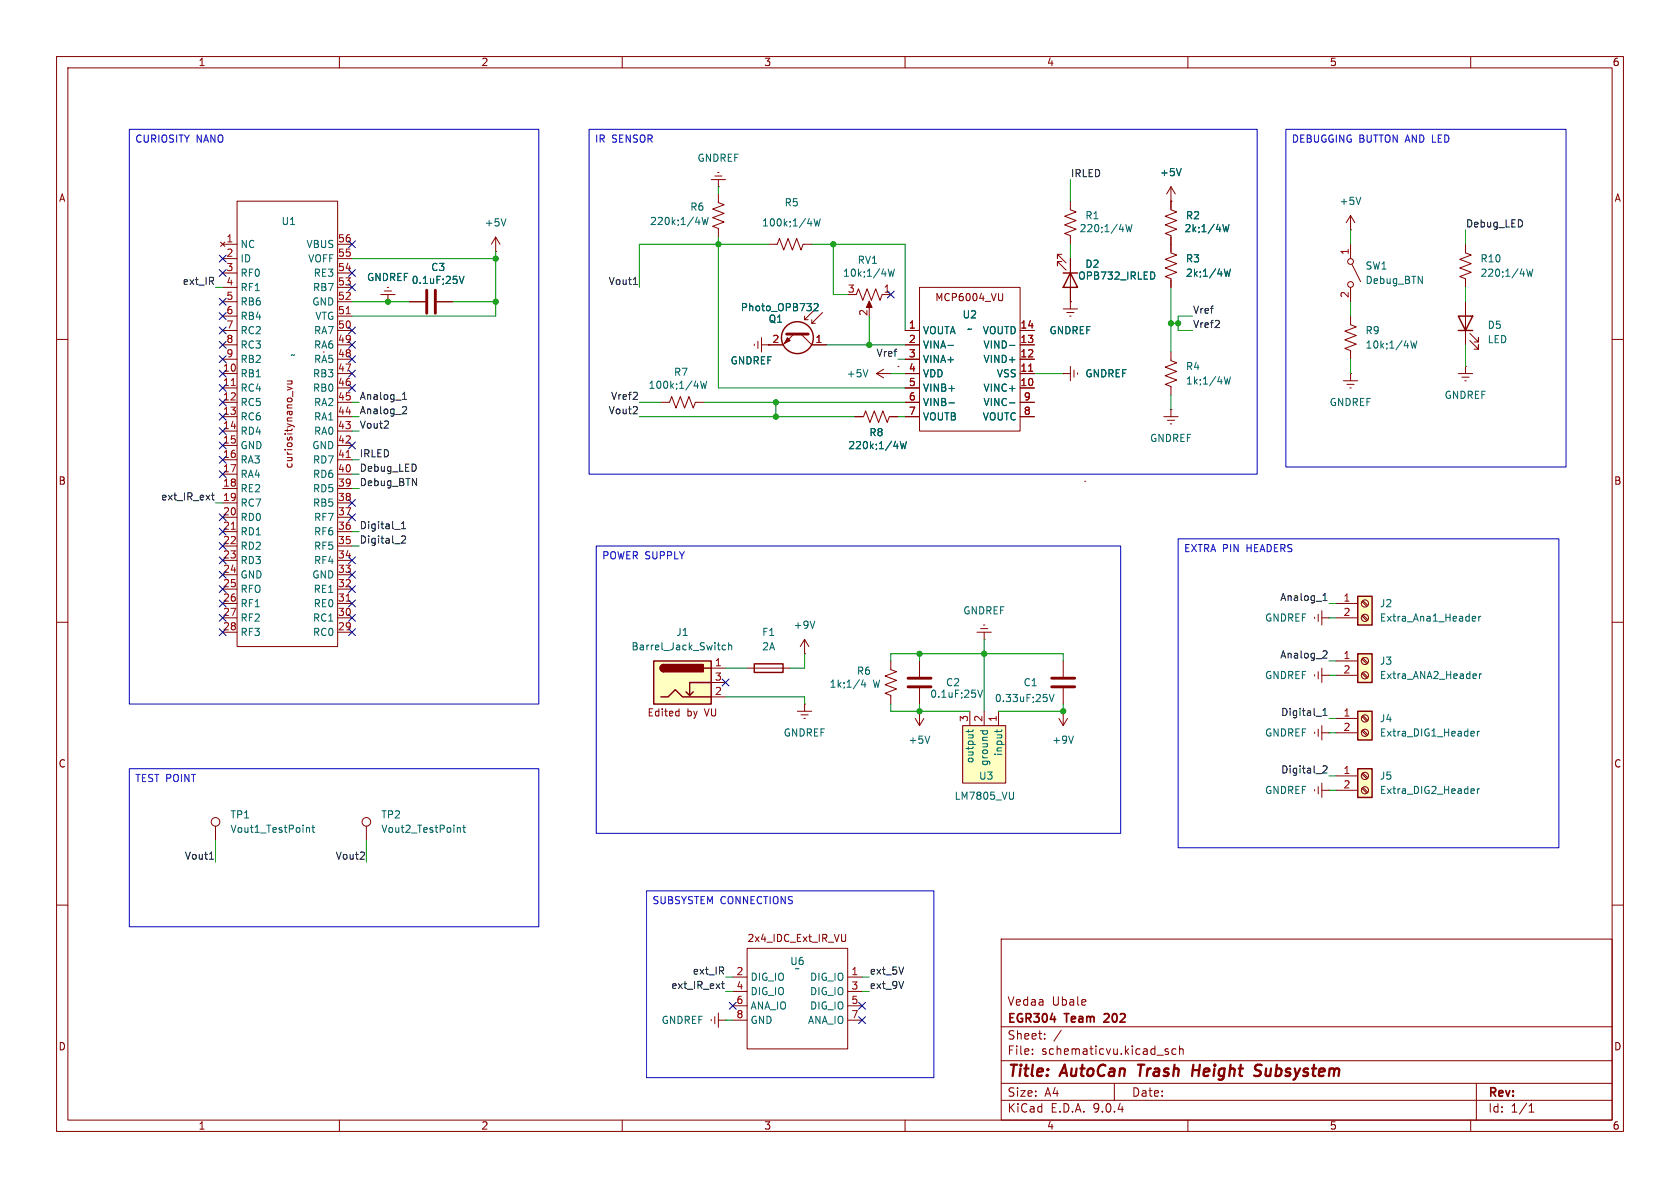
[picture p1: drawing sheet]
<svg xmlns="http://www.w3.org/2000/svg" width="297mm" height="210mm" viewBox="0 0 297 210" stroke-linecap="round" stroke-linejoin="round" font-family="sans-serif">
<g fill="none" stroke="#840000" stroke-width=".18">
<path d="M10 10h277v190h-277zM12 12h273v186h-273zM60 10v2M110 10v2M160 10v2M210 10v2M260 10v2M41.9 35.6h17.8v78.7h-17.8zM39 42.8l.8 .8M39.4 43.2h2.5M39.4 45.7h2.5M39.4 48.3h2.5"/>
<path d="M39.4 50.8h2.5M39.4 53.3h2.5M39.4 55.9h2.5M39.4 58.4h2.5M39.8 42.8l-.8 .8M59.7 43.2h2.5M59.7 45.7h2.5M59.7 48.3h2.5M59.7 50.8h2.5M59.7 53.3h2.5M59.7 55.9h2.5M59.7 58.4h2.5"/>
<path d="M67.3 52.1h2.5M67.9 51.4h1.3M68.5 50.8h.2M68.6 53.3h.1M68.6 52.1v1.2M72.4 53.3h2.8M77.2 53.3h2.8M87.6 44.5h.1M87.6 41.9l-.7 1.3M87.6 41.9l.8 1.3M87.6 41.9v2.6M160 58.4h2.6"/>
<path d="M162.6 50.8h17.7v25.4h-17.7zM177.3 51.9v1l-.3 .3M180.3 58.4h2.6M10 60h2M39.4 61h2.5M39.4 63.5h2.5M39.4 66h2.5M39.4 68.6h2.5M39.4 71.1h2.5M39.4 73.7h2.5M39.4 76.2h2.5M39.4 78.7h2.5"/>
<path d="M50.8 68.4l.8 .3-.8 .3M50.8 67.3h.8M51.5 67.3l.1 .2v.3l-.8 .1M59.7 61h2.5M59.7 63.5h2.5M59.7 66h2.5M59.7 68.6h2.5M59.7 71.1h2.5M59.7 73.7h2.5M59.7 76.2h2.5M59.7 78.7h2.5M158.7 64.8h.1"/>
<path d="M160 61h2.6M160 63.5h2.6M160 66h2.6M160 68.6h2.6M160 71.1h2.6M160 73.7h2.6M180.3 61h2.6M180.3 63.5h2.6M180.3 66h2.6M180.3 68.6h2.6M180.3 71.1h2.6M180.3 73.7h2.6"/>
<path d="M237.5 67.3h2.5M238.1 67.9h1.3M238.6 68.6h.3M238.8 66h.1M238.8 66v1.3M285 60h2M39.4 81.3h2.5M39.4 83.8h2.5M39.4 86.4h2.5M39.4 88.9h2.5M39.4 91.4h2.5M39.4 94h2.5"/>
<path d="M39.4 96.5h2.5M39.4 99.1h2.5M59.7 81.3h2.5M59.7 83.8h2.5M59.7 86.4h2.5M59.7 88.9h2.5M59.7 91.4h2.5M59.7 94h2.5M59.7 96.5h2.5M59.7 99.1h2.5M191.8 85.1h.1M10 110h2"/>
<path d="M39.4 101.6h2.5M39.4 104.1h2.5M39.4 106.7h2.5M39.4 109.2h2.5M39.4 111.8h2.5M59.7 101.6h2.5M59.7 104.1h2.5M59.7 106.7h2.5M59.7 109.2h2.5M59.7 111.8h2.5M157.5 116.8v1.6l1 .3-2 .8 2 .8-2 .7 2 .8-2 .8 1 .3v1.6M162.6 116.8v2.8"/>
<path d="M285 110h2M141 125.7h2.5M141.6 126.4h1.3M142.1 127h.3M142.2 124.5h.1M142.2 124.5v1.2M161.8 127l.8 1.3M162.6 125.7h.1M162.6 121.7v2.8M162.6 125.7v2.6M163.3 127l-.7 1.3M10 160h2"/>
<path d="M126.4 179.7v1.3M127 179.1v2.5M129.5 172.7h2.6M129.5 175.3h2.6M129.5 177.8h2.6M132.1 167.6h17.8v17.8h-17.8zM149.5 165.2v1l-.1 .2h-.4M149.9 172.7h2.5M149.9 175.3h2.5M149.9 177.8h2.5M177 166h108v32h-108zM285 160h2"/>
<path d="M60 198v2M110 198v2M125.7 180.2v.3M127 180.3h1.3M128.3 180.3h.1M129.5 180.3h2.6M149.9 180.3h2.5M160 198v2M177 194.5h108M177 191.5h108M177 187.5h108M177 181.5h108"/>
<path d="M182.5 186.3v.1M182.5 185.5v.1M184.7 183.6v.1M184.7 182.8v.1M187.6 182.1l-1.3 2M197 191.5v3M206 185.8l.5 .2 .1 .1-.1 .2-.4 .1M206 185.5h.5M207.9 185.5l-.4-.1-.3 .3v.4l.1 .2h.6M208.5 185.5l.2-.1 .4 .1 .1 .9M208.5 184.9v1.5M210 198v2"/>
<path d="M260 198v2M261 191.5v6.5M270.3 196.6h.9M270.3 195.5l.4-.4v1.5"/>
</g>
<path d="M201.2 188.2h1.1M201.7 188.2l-.2 2M210.9 189.2h1.1M211 188.2l-.3 2M222.1 188.3l.2-.1 .8 .1M222.2 189.2l.4 .1a.49 .49 0 0 1 .3 .5 .49 .49 0 0 1-.5 .4h-.4" fill="none" stroke="#840000" stroke-width=".4"/>
<path d="M195.3 179.3h-.1M196 179.8l-.9 .9h1" fill="none" stroke="#840000" stroke-width=".3"/>
<path d="M89.4 38.7l-.4 1.2M81.2 48.8l.4 1.3 .4-1.3M167.6 61.1h1M167.8 71.2h.9M178.5 61.1h.9M178.5 71.2h.9M152.6 120.2l-.3 .9h.8M152.9 120.6v.9M164.4 130.1l-.4 1.3M172.9 122l.4 1.3 .4-1.3" fill="none" stroke="#006464" stroke-width=".18"/>
<path d="M61.2 55.5h.7M40.9 68.2h.7M181.9 65.6h.7M40.9 93.6h.7M61.2 80.9h.7M61.2 106.3h.7" fill="none" stroke="#a90000" stroke-width=".18"/>
<path d="M75.4 51.3v4.1M77 51.3v4.1M160.5 119.9h4.1M160.5 121.4h4.1" fill="none" stroke="#840000" stroke-width=".51"/>
<path d="M240 135.9h2.6v5.1h-2.6z" fill="#ffffc2"/>
<path d="M240 135.9h2.6v5.1h-2.6z" fill="none" stroke="#840000" stroke-width=".25"/>
<g fill="none" stroke="#840000" stroke-width=".18">
<path d="M236.2 137.2h3.8M236.2 139.7h3.8M240.8 136.8l.8 .9M240.8 139.4l.8 .8M240.9 136.7l.9 .8M240.9 139.2l.9 .8"/>
<circle cx="241.3" cy="139.7" r=".63"/>
<circle cx="241.3" cy="137.2" r=".63"/>
</g>
<path d="M260.5 139.4l.1 .3-.6 .2M261.2 139.4v.9M261.5 139.4l-.3 .3M260.6 140.2l-.1 .1" fill="none" stroke="#006464" stroke-width=".18"/>
<path d="M240 105.4h2.6v5.1h-2.6z" fill="#ffffc2"/>
<path d="M240 105.4h2.6v5.1h-2.6z" fill="none" stroke="#840000" stroke-width=".25"/>
<g fill="none" stroke="#840000" stroke-width=".18">
<path d="M236.2 106.7h3.8M236.2 109.2h3.8M240.8 106.3l.8 .9M240.8 108.9l.8 .8M240.9 106.2l.9 .8M240.9 108.7l.9 .9"/>
<circle cx="241.3" cy="106.7" r=".63"/>
<circle cx="241.3" cy="109.2" r=".63"/>
</g>
<path d="M260.5 109h.3l.1 .3-.6 .1M260.8 109.7l-.3 .1M261.4 109v.8M261.8 109l-.4 .2" fill="none" stroke="#006464" stroke-width=".18"/>
<path d="M240 125.7h2.6v5.1h-2.6z" fill="#ffffc2"/>
<path d="M240 125.7h2.6v5.1h-2.6z" fill="none" stroke="#840000" stroke-width=".25"/>
<g fill="none" stroke="#840000" stroke-width=".18">
<path d="M236.2 127h3.8M236.2 129.5h3.8M240.8 126.7l.8 .8M240.8 129.2l.8 .8M240.9 126.5l.9 .8M240.9 129l.9 .9"/>
<circle cx="241.3" cy="127" r=".63"/>
<circle cx="241.3" cy="129.5" r=".63"/>
</g>
<path d="M260.5 129.3l.1 .3-.6 .1M260.6 130.1h-.1M261.2 129.3v.8M261.5 129.3l-.3 .2" fill="none" stroke="#006464" stroke-width=".18"/>
<path d="M240 115.6h2.6v5.1h-2.6z" fill="#ffffc2"/>
<g fill="none" stroke="#840000" stroke-width=".25">
<path d="M240 115.6h2.6v5.1h-2.6z"/>
<circle cx="141" cy="59.7" r="2.82"/>
</g>
<g fill="none" stroke="#840000" stroke-width=".18">
<path d="M125.7 31.8h2.6M126.4 31.1h1.2M126.9 30.5h.2M127 34.3v1.5l1 .4-2 .8 2 .7-2 .8 2 .7-2 .8 1 .4v1.5M127 33h.1M127 31.8v1.2M207 33v4.1l1 .4-2 .7 2 .8-2 .8 2 .7-2 .8 1 .4v3l1 .4-2 .7 2 .8-2 .8 2 .7-2 .8 1 .4v1.5M207 35.6h.1M207 33l-.8 1.3M207 33l.8 1.3M134.6 59.7v2.5M135.9 43.2h1.5l.4-1 .8 2 .7-2 .8 2 .7-2 .8 2 .4-1h1.5"/>
<path d="M140.3 59.1l-1.9 1.9h-3.8M141.6 59.1l1.9 1.9h2.5M142.2 55.9v.6M143.5 56.5v.7M144.1 54.6l-1.9 1.9h.7M145.4 55.2l-1.9 2h.6M151.1 52.1h.3l.4-1 .7 2 .8-2 .8 2 .7-2 .8 2 .4-1M153.7 53.6v1M156.2 52.1h1.3M188 54.6h2.5M188.6 55.2h1.3M189.1 55.9h.3"/>
<path d="M189.2 53.3h.1M189.2 53.3v1.3M238.8 55.9v1.5l1 .4-2.1 .7 2.1 .8-2.1 .8 2.1 .7-2.1 .8 1.1 .4v1.5M238.8 43.2v2.5M238.8 50.8v2.5M239 46.7l1.5 3.1M116.8 71.1h1.6l.3-1 .8 2 .8-2 .7 2 .8-2 .8 2 .3-1h1.6M133.3 60.8v.3M134 60.3v1.3M151.1 73.7h1.6l.3-1.1 .8 2.1 .8-2.1 .7 2.1 .8-2.1 .7 2.1 .4-1h1.5M154.9 66l1.3 .8M154.9 66h2.6"/>
<path d="M156.2 65.3l-1.3 .7M157.5 66h.1M205.7 73.7h2.6M206.4 74.3h1.2M206.9 74.9h.2M207 72.4h.1M207 62.2v1.6l1 .3-2 .8 2 .8-2 .7 2 .8-2 .7 1 .4v1.6M207 72.4v1.3M257.8 66h2.5M258.4 66.7h1.3M259 67.3h.2M259.1 64.8h.1"/>
<path d="M259.1 64.8v1.2M232.4 109.1v.2M232.4 119.3v.2M233 108.6v1.3M233 118.7v1.3M233.7 119.4h1.2M233.7 108v2.5M233.7 118.1v2.6M233.7 109.2h1.2M234.9 109.2h.1M234.9 119.4h.1M236.2 116.8h3.8"/>
<path d="M236.2 119.4h3.8M240.8 116.5l.8 .8M240.8 119l.8 .9M240.9 116.3l.9 .9M240.9 118.9l.9 .8M232.4 129.4v.3M232.4 139.6v.2M233 128.9v1.3M233 139.1v1.2M233.7 139.7h1.2M233.7 128.3v2.5M233.7 138.4v2.6"/>
<path d="M233.7 129.5h1.2M234.9 139.7h.1M234.9 129.5h.1M38.1 146.1v2.5M64.8 146.1v2.5"/>
<circle cx="238.8" cy="50.3" r=".51"/>
<circle cx="238.8" cy="46.2" r=".51"/>
<circle cx="241.3" cy="119.4" r=".63"/>
<circle cx="241.3" cy="116.8" r=".63"/>
<circle cx="38.1" cy="145.3" r=".76"/>
<circle cx="64.8" cy="145.3" r=".76"/>
</g>
<g fill="none" stroke="#006464" stroke-width=".18">
<path d="M124.1 38.4l.3 1.3 .3-.9 .2 .9 .3-1.3M143.9 38.7l.3 1.2 .3-.9 .2 .9 .3-1.2M208.8 29.8l-.4 1.3M216.2 39.7l.3 1.3 .2-.9 .3 .9 .3-1.3M143.9 53.8l.5-.1 .2 .3-.8 .9h.8M157 47.6l.3 1.2 .3-.9 .2 .9 .3-1.2M216.4 47.6l.3 1.2 .3-.9 .2 .9 .3-1.2M123.8 67.4l.4 1.3 .2-1 .2 1 .3-1.3M153.4 65.3l-.4 1.3M159.2 78l.3 1.3 .2-.9 .2 .9 .3-1.3M216.4 66.6l.3 1.3 .3-.9 .2 .9 .3-1.3M249.4 60.3l.3 1.2 .2-.9 .3 .9 .3-1.2"/>
<path d="M260.9 119.2l.1 .2-.6 .1M261.5 119.1v.9M261.9 119.1l-.4 .3M54.2 146.4h.5v.7M55.1 146.3h.5M55.3 145.9v1.1l.3 .1M80.9 146.4h.4l.1 .7M81.8 146.3h.5M82 145.9v1.1l.3 .1"/>
</g>
<g fill="#840000" stroke="#840000" stroke-width=".18">
<path d="M153.7 53.2l.5 1.2h-1z"/>
<path d="M139.2 59.7l.5 .5-1 .5z"/>
</g>
<path d="M139.1 59.1h3.8" fill="none" stroke="#840000" stroke-width=".51"/>
<path d="M170.2 128.3h7.6v10.1h-7.6z" fill="#ffffc2"/>
<g fill="none" stroke="#840000" stroke-width=".18">
<path d="M189.2 35.6v1.5l1 .4-2 .7 2 .8-2 .8 2 .7-2 .8 1 .4v1.5M187.7 45h-.8v.7v-.7l1.6 1.5M187.7 46.2h-.8v.8v-.8l1.6 1.6M189.2 45.7v7.6M259.1 43.2v1.5l1 .4-2 .7 2 .8-2 .8 2 .7-2 .8 1 .4v1.5M132.1 118.1h7.6M172.7 111.8h2.6M173.4 111.1h1.2M173.9 110.5h.2M174 113h.1M174 111.8v1.2M188 116.8v2.8"/>
<path d="M170.2 128.3h7.6v10.1h-7.6zM171.4 125.7v2.6M174 125.7v2.6M176.5 125.7v2.6M187.2 127l.8 1.3M188 125.7h.1M188 121.7v2.8M188 125.7v2.6M188.7 127l-.7 1.3"/>
</g>
<g fill="none" stroke="#006464" stroke-width=".18">
<path d="M199 39.7l.3 1.3 .3-.9 .2 .9 .3-1.3M203.9 48.1l.3 .5-.3 .7M269.9 47.6l.3 1.2 .2-.9 .3 .9 .3-1.2M171.2 129v.5M172 129l-.2 .3h-1M173.3 129.2h1.3M173.8 129.2l-.1 .3M174.5 129.2l.1 .3M176.3 129v.5M177.1 129l-.2 .3h-1.1M185.5 122.8l.4 1.2 .4-1.2M189.8 130.1l-.4 1.3"/>
<path d="M179.2 140v1.1l-.3 .2"/>
</g>
<path d="M185.9 119.9h4.1M185.9 121.4h4.1" fill="none" stroke="#840000" stroke-width=".51"/>
<path d="M188 48.3h2.5M189.2 48.3l1.3 2.5h-2.5zM133.3 117.3h5.1v1.6h-5.1z" fill="none" stroke="#840000" stroke-width=".25"/>
<path d="M115.6 116.8h10.1v7.7h-10.1z" fill="#ffffc2"/>
<path d="M257.8 55.9h2.5l-1.2 2.5zM257.8 58.4h2.5M115.6 116.8h10.1v7.7h-10.1zM117.3 117.5a.64 .64 0 0 0-.6 .6 .64 .64 0 0 0 .6 .6M124.5 118.1h1.2M116.8 123.2h1.3l1.3-1.3 1.2 1.3h5.1M122.6 122.3l-.7 .6M125.7 120.7h-3.8v2.2l-.6-.6" fill="none" stroke="#840000" stroke-width=".25"/>
<g fill="#840000" stroke="#840000" stroke-width=".25">
<path d="M116.9 117.7l.4-.2v1.2a.63 .63 0 0 1-.5-.3 .63 .63 0 0 1 .1-.7z"/>
<path d="M117.3 117.5h7v1.2h-7z"/>
</g>
<g fill="none" stroke="#840000" stroke-width=".18">
<path d="M207 35.6h.1M207 35.6v1.2M238.8 38.1l-.8 1.3M238.8 38.1l.7 1.3M238.8 38.1v2.5M68.6 53.3h.1M72.4 53.3h2.8M77.2 53.3h2.8M160 58.4h2.6M180.3 58.4h2.6M189.2 53.3h.1M189.2 45.7v2.6"/>
<path d="M189.2 50.8v2.5M207 41.9v2.6M207 49.5v1.3M238.8 40.6h.1M259.1 53.3v7.7M259.8 58.9l1.6 1.6v-.8v.8h-.8M135.9 61h2.5M143.5 61h2.5M151.1 73.7h1.3M157.5 73.7h1.2M160 66h2.6M160 61h2.6"/>
<path d="M160 63.5h2.6M160 68.6h2.6M160 71.1h2.6M160 73.7h2.6M180.3 66h2.6M180.3 61h2.6M180.3 63.5h2.6M180.3 68.6h2.6M180.3 71.1h2.6M180.3 73.7h2.6M188 66h.1M188 66h1.2"/>
<path d="M189.2 64.8v2.5M189.9 65.4v1.3M190.5 65.9v.3M259.8 60.2l1.6 1.5v-.7v.7h-.8M125.7 118.1h2.6M142.2 115.6h.1M142.2 113l-.7 1.3M142.2 113l.8 1.3M142.2 113v2.6M119.7 125.7l.3 .1M120 125.3v1.3M120 126.5l-.3 .1"/>
<path d="M125.7 120.7h2.6M125.7 123.2h2.6"/>
</g>
<g fill="none" stroke="#006464" stroke-width=".18">
<path d="M208.8 29.8l-.4 1.3M216.2 39.7l.3 1.3 .2-.9 .3 .9 .3-1.3M240.6 34.9l-.4 1.2M81.2 48.8l.4 1.3 .4-1.3M143.9 53.8l.5-.1 .2 .3-.8 .9h.8M203.9 48.1l.3 .5-.3 .7M216.4 47.6l.3 1.2 .3-.9 .2 .9 .3-1.2M159.2 78l.3 1.3 .2-.9 .2 .9 .3-1.3M167.6 61.1h1M167.8 71.2h.9M178.5 61.1h.9M178.5 71.2h.9"/>
<path d="M128.3 114.1l-.4-.1-.2 .3 .1 .5h.5M128.8 114.2l.2-.2 .3 .1 .1 .8M128.8 113.6v1.3M144.1 109.8l-.5 1.3"/>
</g>
<g fill="none" stroke="#0f0f0f" stroke-width=".18">
<path d="M112 50.3h.7M67.9 75.7h.8M68.6 74.5v.5M71.2 70.6h.7M71.2 69.7l.3-.4v1.3M71.3 71.9h.5l.1 .3-.8 .9h.8M111.9 73.1h.8M112.6 72v.4M37.4 87.5h.5M37.6 87.1v1.1l.3 .2M69.8 93.6h.9M71 93.5h.7"/>
<path d="M71 92.6l.3-.4v1.3M71 94.9l.5-.2 .2 .4-.8 .9h.8M233.9 106.2h.7M233.9 105.3l.3-.4v1.3M234.1 115.1h.4l.1 .3-.8 .9h.8M232.7 126.6h.9M233.9 135.5l.5-.1 .2 .3-.8 .9h.8M233.9 125.6l.3-.4v1.3M233.9 126.5h.7M37 151.9h.8M63.6 151.9h.8M64.4 150.7v.5"/>
<path d="M127.6 173.9h.4M127.7 173.5v1.1l.3 .1"/>
</g>
<g fill="none" stroke="#009600" stroke-width=".18">
<path d="M127 33v1.3M189.2 31.8v3.8M38.1 50.8h1.3M62.2 53.3h10.2M62.2 45.7h25.4M80 53.3h7.6M87.6 44.5v11.4h-25.4M127 41.9v26.7h33M135.9 43.2h-22.9v7.6M143.5 43.2h16.5v15.2M147.3 43.2v8.9h2.6M153.7 55.9v5.1"/>
<path d="M189.2 43.2v2.5M207 50.8v11.4M207 57.2h1.3M210.8 55.9h-2.5v2.5h2.5M238.8 40.6v2.6M238.8 53.3v2.6M259.1 40.6v2.6M259.1 50.8v2.5M62.2 71.1h1.3M62.2 73.7h1.3M62.2 76.2h1.3M113 71.1h3.8"/>
<path d="M113 73.7h38.1M124.5 71.1h35.5M137.2 71.1v2.6M146 61h14M157.5 66h2.5M158.7 63.5h1.3M158.7 73.7h1.3M182.9 66h5.1M207 69.9v2.5M238.8 63.5v2.5M259.1 61v3.8M38.1 88.9h1.3"/>
<path d="M62.2 96.5h1.3M62.2 94h1.3M62.2 86.4h1.3M62.2 81.3h1.3M62.2 83.8h1.3M128.3 118.1h3.8M142.2 115.6v2.5h-2.5M157.5 116.8v-1.2h30.5v1.2M162.6 115.6v1.2M174 113v12.7M234.9 116.8h1.3M234.9 109.2h1.3"/>
<path d="M234.9 106.7h1.3M234.9 119.4h1.3M128.3 123.2h13.9v1.3M157.5 124.5v1.2h13.9M162.6 124.5v1.2M188 124.5v1.2h-11.5M234.9 137.2h1.3M234.9 139.7h1.3M234.9 129.5h1.3M234.9 127h1.3M38.1 148.6v3.8M64.8 148.6v3.8"/>
<path d="M128.3 175.3h1.2M128.3 172.7h1.2M152.4 175.3h1.3M152.4 172.7h1.3M128.3 180.3h1.2"/>
</g>
<g fill="none" stroke="#000084" stroke-width=".18">
<path d="M38.8 45.1l1.2 1.2M38.8 52.7l1.2 1.2M38.8 55.3l1.2 1.2M38.8 57.8l1.2 1.2M38.8 47.7l1.2 1.2M40 45.1l-1.2 1.2M40 52.7l-1.2 1.2M40 55.3l-1.2 1.2M40 57.8l-1.2 1.2M40 47.7l-1.2 1.2M61.6 57.8l1.2 1.2M61.6 42.6l1.2 1.2"/>
<path d="M61.6 47.7l1.2 1.2M61.6 50.2l1.2 1.2M62.8 57.8l-1.2 1.2M62.8 42.6l-1.2 1.2M62.8 47.7l-1.2 1.2M62.8 50.2l-1.2 1.2M156.9 51.5l1.2 1.2M158.1 51.5l-1.2 1.2M38.8 68l1.2 1.2M38.8 65.4l1.2 1.2M38.8 62.9l1.2 1.2M38.8 60.4l1.2 1.2"/>
<path d="M38.8 70.5l1.2 1.2M38.8 73.1l1.2 1.2M38.8 75.6l1.2 1.2M38.8 78.1l1.2 1.2M40 68l-1.2 1.2M40 65.4l-1.2 1.2M40 62.9l-1.2 1.2M40 60.4l-1.2 1.2M40 70.5l-1.2 1.2M40 73.1l-1.2 1.2M40 75.6l-1.2 1.2M40 78.1l-1.2 1.2"/>
<path d="M61.6 62.9l1.2 1.2M61.6 65.4l1.2 1.2M61.6 60.4l1.2 1.2M61.6 68l1.2 1.2M61.6 78.1l1.2 1.2M62.8 62.9l-1.2 1.2M62.8 65.4l-1.2 1.2M62.8 60.4l-1.2 1.2M62.8 68l-1.2 1.2M62.8 78.1l-1.2 1.2M38.8 93.4l1.2 1.2M38.8 95.9l1.2 1.2"/>
<path d="M38.8 98.5l1.2 1.2M38.8 80.7l1.2 1.2M38.8 83.2l1.2 1.2M38.8 90.8l1.2 1.2M40 80.7l-1.2 1.2M40 83.2l-1.2 1.2M40 90.8l-1.2 1.2M40 93.4l-1.2 1.2M40 95.9l-1.2 1.2M40 98.5l-1.2 1.2M61.6 90.8l1.2 1.2M61.6 88.3l1.2 1.2"/>
<path d="M61.6 98.5l1.2 1.2M62.8 88.3l-1.2 1.2M62.8 90.8l-1.2 1.2M62.8 98.5l-1.2 1.2M38.8 106.1l1.2 1.2M38.8 103.5l1.2 1.2M38.8 101l1.2 1.2M38.8 108.6l1.2 1.2M38.8 111.2l1.2 1.2M40 106.1l-1.2 1.2M40 103.5l-1.2 1.2M40 101l-1.2 1.2"/>
<path d="M40 108.6l-1.2 1.2M40 111.2l-1.2 1.2M61.6 103.5l1.2 1.2M61.6 101l1.2 1.2M61.6 106.1l1.2 1.2M61.6 111.2l1.2 1.2M61.6 108.6l1.2 1.2M62.8 103.5l-1.2 1.2M62.8 101l-1.2 1.2M62.8 106.1l-1.2 1.2M62.8 111.2l-1.2 1.2M62.8 108.6l-1.2 1.2"/>
<path d="M127.7 120l1.2 1.3M128.9 120l-1.2 1.3M128.9 177.2l1.2 1.2M130.1 177.2l-1.2 1.2M151.8 179.7l1.2 1.2M151.8 177.2l1.2 1.2M153 179.7l-1.2 1.2M153 177.2l-1.2 1.2"/>
</g>
<path d="M22.9 22.9h72.3v101.6h-72.3zM104.1 22.9h118.1v60.9h-118.1zM227.3 22.9h49.6v59.7h-49.6zM105.4 96.5h92.7v50.8h-92.7zM208.3 95.3h67.3v54.6h-67.3zM22.9 135.9h72.3v27.9h-72.3zM114.3 157.5h50.8v33h-50.8z" fill="none" stroke="#0000c2" stroke-width=".18"/>
<path d="M181.9 65.6h.7" fill="none" stroke="#a90000" stroke-width=".18"/>
<g fill="#009600" stroke="#009600" stroke-width=".18">
<circle cx="162.6" cy="115.6" r=".46"/>
<circle cx="174" cy="115.6" r=".46"/>
<circle cx="162.6" cy="125.7" r=".46"/>
<circle cx="188" cy="125.7" r=".46"/>
<circle cx="208.3" cy="57.2" r=".46"/>
<circle cx="207" cy="57.2" r=".46"/>
<circle cx="147.3" cy="43.2" r=".46"/>
<circle cx="137.2" cy="73.7" r=".46"/>
<circle cx="137.2" cy="71.1" r=".46"/>
<circle cx="127" cy="43.2" r=".46"/>
<circle cx="153.7" cy="61" r=".46"/>
<circle cx="87.6" cy="53.3" r=".46"/>
<circle cx="68.6" cy="53.3" r=".46"/>
<circle cx="87.6" cy="45.7" r=".46"/>
</g>
<g font-size="2.8" fill="#840000">
<text x="178" y="190.9">Title:</text>
<text x="187.7" y="190.9">AutoCan</text>
<text x="202.1" y="190.9">Trash</text>
<text x="212.4" y="190.9">Height</text>
<text x="224.2" y="190.9">Subsystem</text>
</g>
<g font-size="2.1" fill="#840000">
<text x="178" y="178">Vedaa</text>
<text x="185.9" y="178">Ubale</text>
<text x="178" y="184">Sheet:</text>
<text x="178" y="181.2">EGR304</text>
<text x="188.4" y="181.2">Team</text>
<text x="195.9" y="181.2">202</text>
<text x="178" y="186.7">File:</text>
<text x="184.1" y="186.7">schematicvu.kicad_sch</text>
<text x="178" y="196.9">KiCad</text>
<text x="178" y="194.1">Size:</text>
<text x="184.7" y="194.1">A4</text>
<text x="185.7" y="196.9">E.D.A.</text>
<text x="193.3" y="196.9">9.0.4</text>
<text x="200" y="194.1">Date:</text>
<text x="263" y="194.3">Rev:</text>
<text x="263" y="196.9">Id:</text>
<text x="267.1" y="196.9">1/1</text>
</g>
<g font-size="1.8" fill="#840000">
<text x="35" y="11.9">1</text>
<text x="85" y="11.9">2</text>
<text x="135" y="11.9">3</text>
<text x="185" y="11.9">4</text>
<text x="235" y="11.9">5</text>
<text x="285" y="11.9">6</text>
<text x="10.3" y="35.9">A</text>
<text x="285.3" y="35.9">A</text>
<text x="165.2" y="53.4">MCP6004_VU</text>
<text x="51.9" y="82.9" transform="rotate(-90 51.9 82.9)">curiositynano_vu</text>
<text x="10.3" y="85.9">B</text>
<text x="285.3" y="85.9">B</text>
<text x="114.4" y="126.8">Edited</text>
<text x="121.4" y="126.8">by</text>
<text x="124.7" y="126.8">VU</text>
<text x="10.3" y="135.9">C</text>
<text x="285.3" y="135.9">C</text>
<text x="132" y="166.7">2x4_IDC_Ext_IR_VU</text>
<text x="10.3" y="185.9">D</text>
<text x="285.3" y="185.9">D</text>
<text x="35" y="199.9">1</text>
<text x="85" y="199.9">2</text>
<text x="135" y="199.9">3</text>
<text x="185" y="199.9">4</text>
<text x="235" y="199.9">5</text>
<text x="285" y="199.9">6</text>
</g>
<g font-size="1.8" fill="#0000c2">
<text x="23.8" y="25.5">CURIOSITY NANO</text>
<text x="105.1" y="25.5">IR</text>
<text x="108.1" y="25.5">SENSOR</text>
<text x="228.3" y="25.5">DEBUGGING BUTTON AND LED</text>
<text x="106.4" y="99.2">POWER SUPPLY</text>
<text x="209.2" y="97.9">EXTRA PIN</text>
<text x="220.5" y="97.9">HEADERS</text>
<text x="23.8" y="138.6">TEST POINT</text>
<text x="115.3" y="160.2">SUBSYSTEM CONNECTIONS</text>
</g>
<g font-size="1.8" fill="#006464">
<text x="123.2" y="28.8">GNDREF</text>
<text x="205" y="31.3">+5V</text>
<text x="49.7" y="40">U1</text>
<text x="85.6" y="40.2">+5V</text>
<text x="114.8" y="40">220k;1/4W</text>
<text x="121.9" y="37.4">R6</text>
<text x="134.6" y="40.2">100k;1/4W</text>
<text x="138.6" y="36.7">R5</text>
<text x="190.8" y="41.2">220;1/4W</text>
<text x="191.8" y="39">R1</text>
<text x="209.3" y="41.2">2k;1/4W</text>
<text x="209.6" y="39">R2</text>
<text x="236.7" y="36.4">+5V</text>
<text x="42.4" y="44">NC</text>
<text x="42.4" y="46.6">ID</text>
<text x="54.1" y="44">VBUS</text>
<text x="54.4" y="46.6">VOFF</text>
<text x="151.5" y="46.8">RV1</text>
<text x="191.8" y="47.5">D2</text>
<text x="209.6" y="46.6">R3</text>
<text x="241.3" y="47.9">SW1</text>
<text x="261.6" y="46.6">R10</text>
<text x="42.4" y="49.1">RF0</text>
<text x="42.4" y="51.7">RF1</text>
<text x="55.2" y="51.7">RB7</text>
<text x="55.4" y="49.1">RE3</text>
<text x="64.8" y="49.9">GNDREF</text>
<text x="72.7" y="50.4">0.1uF;25V</text>
<text x="76.1" y="48.1">C3</text>
<text x="148.9" y="49.1">10k;1/4W</text>
<text x="190.5" y="49.6">OPB732_IRLED</text>
<text x="209.6" y="49.1">2k;1/4W</text>
<text x="241.3" y="50.4">Debug_BTN</text>
<text x="261.6" y="49.1">220;1/4W</text>
<text x="42.4" y="54.2">RB6</text>
<text x="42.4" y="56.7">RB4</text>
<text x="42.4" y="59.3">RC2</text>
<text x="55.1" y="54.2">GND</text>
<text x="55.4" y="59.3">RA7</text>
<text x="55.7" y="56.7">VTG</text>
<text x="130.9" y="55.2">Photo_OPB732</text>
<text x="135.8" y="57.3">Q1</text>
<text x="163.1" y="59.3">VOUTA</text>
<text x="170.1" y="56.5">U2</text>
<text x="170.9" y="59">~</text>
<text x="173.6" y="59.3">VOUTD</text>
<text x="185.4" y="59.3">GNDREF</text>
<text x="241.3" y="59.3">R9</text>
<text x="262.9" y="58.3">D5</text>
<text x="42.4" y="61.8">RC3</text>
<text x="42.4" y="64.4">RB2</text>
<text x="51.3" y="63.6">~</text>
<text x="55.4" y="61.8">RA6</text>
<text x="55.4" y="64.4">RA5</text>
<text x="129.1" y="64.6">GNDREF</text>
<text x="163.1" y="61.8">VINA-</text>
<text x="163.1" y="64.4">VINA+</text>
<text x="173.8" y="61.8">VIND-</text>
<text x="173.8" y="64.4">VIND+</text>
<text x="209.6" y="65.6">R4</text>
<text x="241.3" y="61.8">10k;1/4W</text>
<text x="262.9" y="60.9">LED</text>
<text x="42.4" y="66.9">RB1</text>
<text x="42.4" y="69.4">RC4</text>
<text x="42.4" y="72">RC5</text>
<text x="55.2" y="66.9">RB3</text>
<text x="55.2" y="69.4">RB0</text>
<text x="55.4" y="72">RA2</text>
<text x="114.6" y="68.9">100k;1/4W</text>
<text x="119.1" y="66.6">R7</text>
<text x="149.6" y="66.9">+5V</text>
<text x="163.1" y="66.9">VDD</text>
<text x="163.1" y="69.4">VINB+</text>
<text x="163.1" y="72">VINB-</text>
<text x="173.8" y="69.4">VINC+</text>
<text x="173.8" y="72">VINC-</text>
<text x="176.1" y="66.9">VSS</text>
<text x="191.8" y="66.9">GNDREF</text>
<text x="209.6" y="68.2">1k;1/4W</text>
<text x="235" y="72">GNDREF</text>
<text x="255.3" y="70.7">GNDREF</text>
<text x="42.4" y="74.5">RC6</text>
<text x="42.4" y="77.1">RD4</text>
<text x="55.4" y="74.5">RA1</text>
<text x="55.4" y="77.1">RA0</text>
<text x="153.6" y="77.3">R8</text>
<text x="163.1" y="74.5">VOUTB</text>
<text x="173.6" y="74.5">VOUTC</text>
<text x="42.4" y="79.6">GND</text>
<text x="42.4" y="82.1">RA3</text>
<text x="55.1" y="79.6">GND</text>
<text x="55.2" y="82.1">RD7</text>
<text x="149.9" y="79.6">220k;1/4W</text>
<text x="203.2" y="78.3">GNDREF</text>
<text x="42.4" y="84.7">RA4</text>
<text x="42.4" y="87.2">RE2</text>
<text x="42.4" y="89.8">RC7</text>
<text x="55.2" y="84.7">RD6</text>
<text x="55.2" y="87.2">RD5</text>
<text x="55.2" y="89.8">RB5</text>
<text x="42.4" y="92.3">RD0</text>
<text x="42.4" y="94.8">RD1</text>
<text x="55.4" y="92.3">RF7</text>
<text x="55.4" y="94.8">RF6</text>
<text x="42.4" y="97.4">RD2</text>
<text x="42.4" y="99.9">RD3</text>
<text x="55.4" y="97.4">RF5</text>
<text x="55.4" y="99.9">RF4</text>
<text x="42.4" y="102.5">GND</text>
<text x="42.4" y="105">RFO</text>
<text x="42.4" y="107.5">RF1</text>
<text x="55.1" y="102.5">GND</text>
<text x="55.4" y="105">RE1</text>
<text x="55.4" y="107.5">RE0</text>
<text x="243.8" y="107.5">J2</text>
<text x="42.4" y="110.1">RF2</text>
<text x="42.4" y="112.6">RF3</text>
<text x="55.2" y="110.1">RC1</text>
<text x="55.2" y="112.6">RC0</text>
<text x="119.5" y="112.6">J1</text>
<text x="134.6" y="112.6">F1</text>
<text x="140.2" y="111.4">+9V</text>
<text x="170.2" y="108.8">GNDREF</text>
<text x="223.5" y="110.1">GNDREF</text>
<text x="243.8" y="110.1">Extra_Ana1_Header</text>
<text x="111.5" y="115.2">Barrel_Jack_Switch</text>
<text x="134.6" y="115.2">2A</text>
<text x="151.4" y="119.5">R6</text>
<text x="243.8" y="117.7">J3</text>
<text x="146.6" y="121.8">1k;1/4</text>
<text x="154.3" y="121.8">W</text>
<text x="164.3" y="123.5">0.1uF;25V</text>
<text x="167.1" y="121.5">C2</text>
<text x="175.8" y="124.3">0.33uF;25V</text>
<text x="180.9" y="121.5">C1</text>
<text x="223.5" y="120.2">GNDREF</text>
<text x="243.8" y="120.2">Extra_ANA2_Header</text>
<text x="138.4" y="130.4">GNDREF</text>
<text x="160.5" y="131.7">+5V</text>
<text x="185.9" y="131.7">+9V</text>
<text x="223.5" y="130.4">GNDREF</text>
<text x="243.8" y="127.9">J4</text>
<text x="243.8" y="130.4">Extra_DIG1_Header</text>
<text x="172.3" y="135" transform="rotate(-90 172.3 135)">output</text>
<text x="174.9" y="135.5" transform="rotate(-90 174.9 135.5)">ground</text>
<text x="177.4" y="133.8" transform="rotate(-90 177.4 133.8)">input</text>
<text x="168.7" y="141.6">LM7805_VU</text>
<text x="173" y="138">U3</text>
<text x="223.5" y="140.6">GNDREF</text>
<text x="243.8" y="138">J5</text>
<text x="243.8" y="140.6">Extra_DIG2_Header</text>
<text x="40.6" y="144.9">TP1</text>
<text x="40.6" y="147.4">Vout1_TestPoint</text>
<text x="67.3" y="144.9">TP2</text>
<text x="67.3" y="147.4">Vout2_TestPoint</text>
<text x="132.6" y="173.6">DIG_IO</text>
<text x="139.6" y="170.8">U6</text>
<text x="140.4" y="172.1">~</text>
<text x="143.1" y="173.6">DIG_IO</text>
<text x="132.6" y="176.1">DIG_IO</text>
<text x="132.6" y="178.7">ANA_IO</text>
<text x="143.1" y="176.1">DIG_IO</text>
<text x="143.1" y="178.7">DIG_IO</text>
<text x="116.9" y="181.2">GNDREF</text>
<text x="132.6" y="181.2">GND</text>
<text x="142.7" y="181.2">ANA_IO</text>
</g>
<g font-size="1.8" fill="#0f0f0f">
<text x="189.2" y="31.4">IRLED</text>
<text x="259.1" y="40.3">Debug_LED</text>
<text x="32.2" y="50.5">ext_IR</text>
<text x="107.5" y="50.5">Vout1</text>
<text x="210.8" y="55.5">Vref</text>
<text x="210.8" y="58.1">Vref2</text>
<text x="154.9" y="63.2">Vref</text>
<text x="63.5" y="70.8">Analog_1</text>
<text x="107.9" y="70.8">Vref2</text>
<text x="63.5" y="75.9">Vout2</text>
<text x="63.5" y="73.3">Analog_2</text>
<text x="107.5" y="73.3">Vout2</text>
<text x="63.5" y="83.5">Debug_LED</text>
<text x="63.5" y="80.9">IRLED</text>
<text x="28.4" y="88.6">ext_IR_ext</text>
<text x="63.5" y="86">Debug_BTN</text>
<text x="63.5" y="93.6">Digital_1</text>
<text x="63.5" y="96.2">Digital_2</text>
<text x="226.2" y="106.3">Analog_1</text>
<text x="226.2" y="116.5">Analog_2</text>
<text x="226.4" y="126.7">Digital_1</text>
<text x="226.4" y="136.8">Digital_2</text>
<text x="32.6" y="152.1">Vout1</text>
<text x="59.2" y="152.1">Vout2</text>
<text x="122.4" y="172.4">ext_IR</text>
<text x="153.7" y="172.4">ext_5V</text>
<text x="118.6" y="174.9">ext_IR_ext</text>
<text x="153.7" y="174.9">ext_9V</text>
</g>
<g font-size="1.8" fill="#a90000">
<text x="39.9" y="42.9">1</text>
<text x="39.9" y="45.5">2</text>
<text x="59.6" y="42.9">56</text>
<text x="59.6" y="45.5">55</text>
<text x="238.5" y="45.2" transform="rotate(-90 238.5 45.2)">1</text>
<text x="39.9" y="48">3</text>
<text x="39.9" y="50.5">4</text>
<text x="39.9" y="53.1">5</text>
<text x="59.6" y="48">54</text>
<text x="59.6" y="50.5">53</text>
<text x="59.6" y="53.1">52</text>
<text x="149.8" y="51.8">3</text>
<text x="156.1" y="51.8">1</text>
<text x="238.5" y="52.8" transform="rotate(-90 238.5 52.8)">2</text>
<text x="39.9" y="55.6">6</text>
<text x="39.9" y="58.2">7</text>
<text x="59.6" y="55.6">51</text>
<text x="59.6" y="58.2">50</text>
<text x="153.4" y="56" transform="rotate(-90 153.4 56)">2</text>
<text x="160.6" y="58.2">1</text>
<text x="180.3" y="58.2">14</text>
<text x="39.3" y="65.8">10</text>
<text x="39.9" y="60.7">8</text>
<text x="39.9" y="63.2">9</text>
<text x="59.6" y="60.7">49</text>
<text x="59.6" y="63.2">48</text>
<text x="59.6" y="65.8">47</text>
<text x="136.5" y="60.7">2</text>
<text x="144.1" y="60.7">1</text>
<text x="160.6" y="60.7">2</text>
<text x="160.6" y="63.2">3</text>
<text x="160.6" y="65.8">4</text>
<text x="180.3" y="60.7">13</text>
<text x="180.3" y="63.2">12</text>
<text x="180.3" y="65.8">11</text>
<text x="39.3" y="68.3">11</text>
<text x="39.3" y="70.9">12</text>
<text x="59.6" y="68.3">46</text>
<text x="59.6" y="70.9">45</text>
<text x="160.6" y="68.3">5</text>
<text x="160.6" y="70.9">6</text>
<text x="180.3" y="68.3">10</text>
<text x="180.9" y="70.9">9</text>
<text x="39.3" y="73.4">13</text>
<text x="39.3" y="75.9">14</text>
<text x="59.6" y="73.4">44</text>
<text x="59.6" y="75.9">43</text>
<text x="160.6" y="73.4">7</text>
<text x="180.9" y="73.4">8</text>
<text x="39.3" y="78.5">15</text>
<text x="39.3" y="81">16</text>
<text x="39.3" y="83.6">17</text>
<text x="59.6" y="78.5">42</text>
<text x="59.6" y="81">41</text>
<text x="59.6" y="83.6">40</text>
<text x="39.3" y="86.1">18</text>
<text x="39.3" y="88.6">19</text>
<text x="59.6" y="86.1">39</text>
<text x="59.6" y="88.6">38</text>
<text x="39.3" y="91.2">20</text>
<text x="39.3" y="93.7">21</text>
<text x="59.6" y="91.2">37</text>
<text x="59.6" y="93.7">36</text>
<text x="39.3" y="96.3">22</text>
<text x="39.3" y="98.8">23</text>
<text x="39.3" y="101.3">24</text>
<text x="59.6" y="96.3">35</text>
<text x="59.6" y="98.8">34</text>
<text x="59.6" y="101.3">33</text>
<text x="39.3" y="103.9">25</text>
<text x="39.3" y="106.4">26</text>
<text x="59.6" y="103.9">32</text>
<text x="59.6" y="106.4">31</text>
<text x="237.4" y="106.4">1</text>
<text x="39.3" y="109">27</text>
<text x="39.3" y="111.5">28</text>
<text x="59.6" y="109">30</text>
<text x="59.6" y="111.5">29</text>
<text x="237.4" y="109">2</text>
<text x="126.3" y="117.9">1</text>
<text x="237.4" y="116.6">1</text>
<text x="237.4" y="119.1">2</text>
<text x="126.3" y="120.4">3</text>
<text x="126.3" y="122.9">2</text>
<text x="171.2" y="127.7" transform="rotate(-90 171.2 127.7)">3</text>
<text x="173.7" y="127.7" transform="rotate(-90 173.7 127.7)">2</text>
<text x="176.3" y="127.7" transform="rotate(-90 176.3 127.7)">1</text>
<text x="237.4" y="126.7">1</text>
<text x="237.4" y="129.3">2</text>
<text x="237.4" y="136.9">1</text>
<text x="237.4" y="139.4">2</text>
<text x="130.1" y="172.5">2</text>
<text x="150.4" y="172.5">1</text>
<text x="130.1" y="175">4</text>
<text x="130.1" y="177.5">6</text>
<text x="150.4" y="175">3</text>
<text x="150.4" y="177.5">5</text>
<text x="130.1" y="180.1">8</text>
<text x="150.4" y="180.1">7</text>
</g>
</svg>
